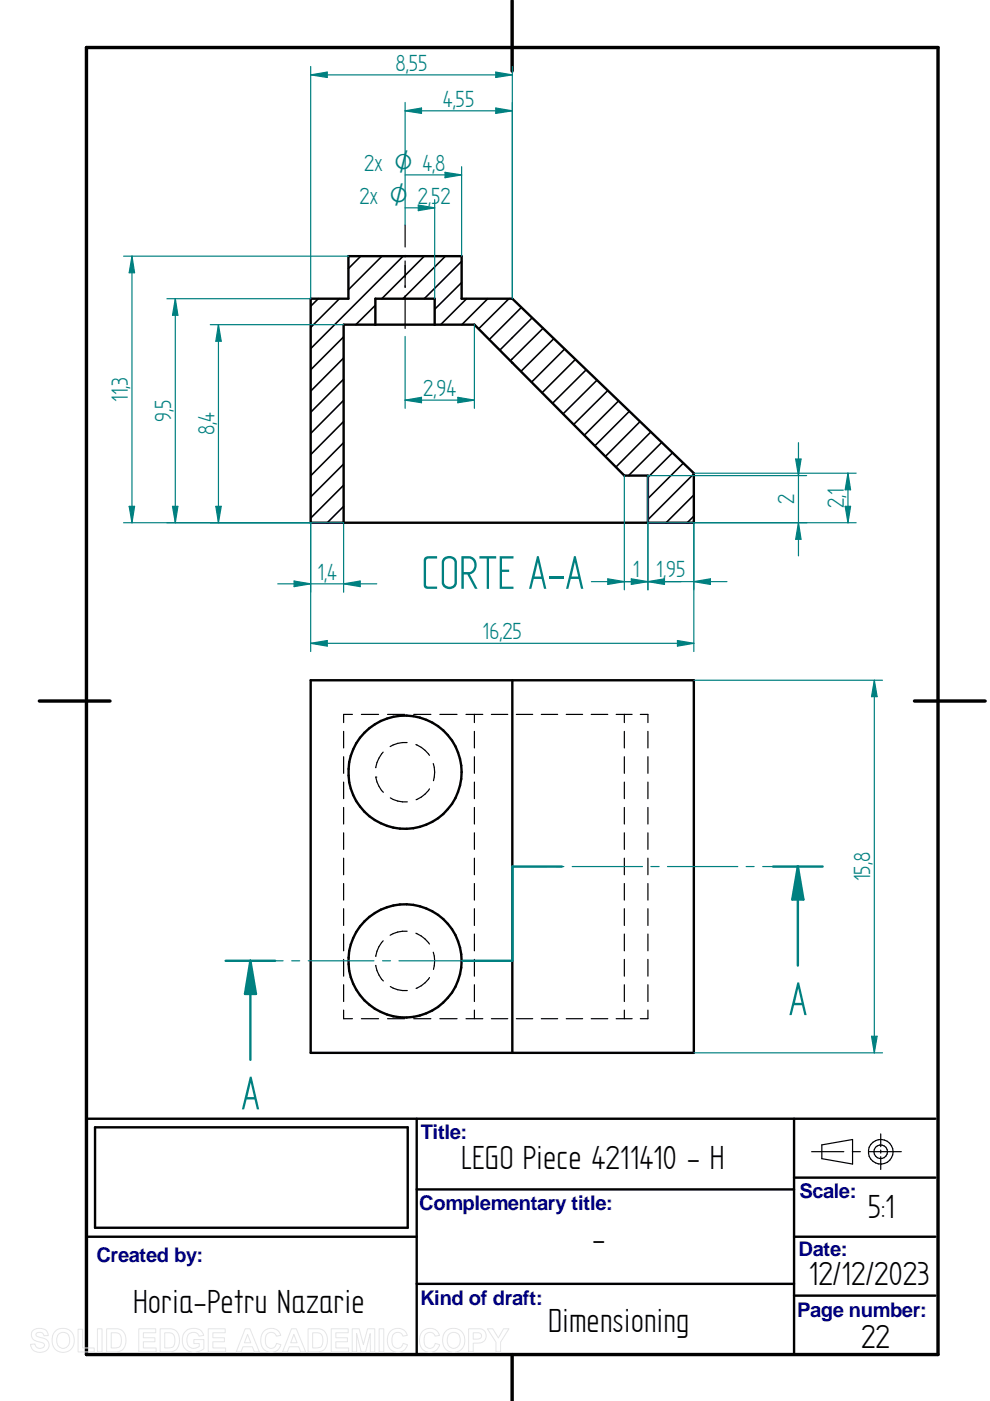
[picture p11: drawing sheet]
<svg xmlns="http://www.w3.org/2000/svg" width="210mm" height="297mm" viewBox="0 0 210 297" stroke-linecap="round" stroke-linejoin="round" font-family="sans-serif">
<path d="M18.3 10.1h180.6v277.1h-180.6zM108.6 .1v15M8.3 148.6h15M193.9 148.6h15M108.6 287.2v9.9" fill="none" stroke="#000" stroke-width=".72"/>
<g fill="none" stroke="#000" stroke-width=".51">
<path d="M65.9 144.2h81.2v79h-81.2zM108.6 144.2v79M20.2 239h66.2v21.3h-66.2zM88.3 237.2v50M168.4 237.2v50M198.3 237.2h-180v50M88.3 252.2h80.1M168.4 249.7h29.9M18.3 262.2h70M88.3 272.2h80.1M168.4 262.2h29.9M168.4 274.7h29.9"/>
<circle cx="85.9" cy="163.7" r="12"/>
<circle cx="85.9" cy="203.7" r="12"/>
</g>
<g fill="none" stroke="#000" stroke-width=".25">
<path d="M72.9 155.1v3.5M74.7 151.5h-1.8v1.7M76.6 151.5h3.7M81.2 159.5a6.4 6.4 0 0 0-1.5 3.3M82.2 151.5h3.6M86.3 157.4a6 6 0 0 0-3.6 .9M87.7 151.5h3.7M88.2 157.9a6.3 6.3 0 0 1 2.9 2.2M93.3 151.5h3.6M98.8 151.5h3.6M100.6 151.5v1.7M100.6 155.1v3.5"/>
<path d="M104.2 151.5h3.5M109.5 151.5h3.4M114.8 151.5h3.4M120.1 151.5h3.4M125.3 151.5h3.6M130.6 151.5h3.4M132.4 151.5v1.7M132.4 155.1v3.5M135.8 151.5h1.6v1.7M137.4 155.1v3.5M72.9 160.4v3.6M72.9 165.8v3.5"/>
<path d="M72.9 171.2v3.5M72.9 176.6v3.5M79.7 164.8h.1M79.7 164.8a6.1 6.1 0 0 0 1.6 3.2M82.8 169.2a5.8 5.8 0 0 0 3.6 .8M91.1 167.3a5.9 5.9 0 0 1-2.9 2.2M91.9 161.9a6.2 6.2 0 0 1 0 3.6M100.6 160.4v3.6M100.6 165.8v3.5M100.6 171.2v3.5M100.6 176.6v3.5M132.4 160.4v3.6"/>
<path d="M132.4 165.8v3.5M132.4 171.2v3.5M132.4 176.6v3.5M137.4 160.4v3.6M137.4 165.8v3.5M137.4 171.2v3.5M137.4 176.6v3.5M72.9 181.9v3.6M72.9 187.3v3.5M72.9 192.7v3.5M72.9 198v3.6M81.2 199.5a6 6 0 0 0-1.5 3.3"/>
<path d="M86.3 197.4a6 6 0 0 0-3.6 .9M88.2 197.9a6.3 6.3 0 0 1 2.9 2.3M100.6 181.9v3.6M100.6 187.3v3.5M100.6 192.7v3.5M100.6 198v3.6M132.4 181.9v3.6M132.4 187.3v3.5M132.4 192.7v3.5M132.4 198v3.6M137.4 181.9v3.6M137.4 187.3v3.5"/>
<path d="M137.4 192.7v3.5M137.4 198v3.6M72.9 203.4v3.6M72.9 208.8v3.5M72.9 214.2v1.8h1.8M76.6 216h3.7M79.7 204.7a5.8 5.8 0 0 0 1.6 3.3M82.2 216h3.6M82.8 209.2a5.8 5.8 0 0 0 3.6 .8M87.7 216h3.7M91.1 207.3a5.9 5.9 0 0 1-2.9 2.2M91.9 201.9a6.2 6.2 0 0 1 0 3.6"/>
<path d="M93.3 216h3.6M98.8 216h3.6M100.6 203.4v3.6M100.6 208.8v3.5M100.6 214.2v1.8M104.2 216h3.5M109.5 216h3.4M114.8 216h3.4M120.1 216h3.4M125.3 216h3.6M130.6 216h3.4M132.4 203.4v3.6"/>
<path d="M132.4 208.8v3.5M132.4 214.2v1.8M137.4 203.4v3.6M137.4 208.8v3.5M137.4 214.2v1.8h-1.6M172.1 244.2h6.8M174.2 242.7l6.6-1.1v5.2l-6.6-1.1zM180.7 244.2h1.7M184.2 244.2h6.9M186.7 240.4v2.7M186.7 243.8v.7M186.7 245.2v2.7"/>
<circle cx="186.7" cy="244.2" r="1.44"/>
<circle cx="186.7" cy="244.2" r="2.61"/>
</g>
<g fill="none" stroke="#008080" stroke-width=".25">
<path d="M108.6 183.7h7.4M117.9 183.7h1.6M121.3 183.7h14.9M138 183.7h1.7M141.5 183.7h14.9M158.2 183.7h1.7M161.7 183.7h7.5M53.1 203.7h6.9M61.8 203.7h1.7M65.4 203.7h13.9M81.1 203.7h1.7M84.6 203.7h14"/>
<path d="M100.3 203.7h1.8M103.8 203.7h4.8"/>
</g>
<path d="M119.1 183.7h-10.5v20h-10.5M163.9 183.7h5.3M58.3 203.7h-5.2v21" fill="none" stroke="#008080" stroke-width=".51"/>
<path d="M53.1 203.7l1.2 7h-2.4z" fill="#008080"/>
<path d="M169.2 183.7v21M53.1 203.7l1.2 7h-2.4z" fill="none" stroke="#008080" stroke-width=".51"/>
<path d="M169.2 183.7l1.1 7h-2.3z" fill="#008080"/>
<path d="M169.2 183.7l1.1 7h-2.3zM169.2 183.7h5.2M47.8 203.7h5.3" fill="none" stroke="#008080" stroke-width=".51"/>
<g fill="none" stroke="#000" stroke-width=".34">
<path d="M76.5 54.3l-2.6 2.6M81 54.3l-7.1 7.1M85.5 54.3l-19.6 19.6M90 54.3l-9.1 9M94.4 54.3l-9 9M97.9 55.4l-7.9 7.9M97.9 59.9l-5.7 5.7M67.5 63.3l-1.6 1.6M72 63.3l-6.1 6.1M72.9 71.4l-7 7M72.9 75.9l-7 7M79.6 64.7l-4.2 4.1"/>
<path d="M98.9 63.3l-5.5 5.5M103.4 63.3l-5.5 5.5M107.9 63.3l-6.4 6.4M110.5 65.2l-6.8 6.8M112.8 67.4l-6.8 6.9M115.1 69.6l-6.9 6.9M117.4 71.8l-7 6.9M119.7 74l-7 7M122 76.2l-7.1 7.1M124.3 78.4l-7.2 7.1M72.9 93.9l-7 7M72.9 98.4l-7 7"/>
<path d="M72.9 80.4l-7 7M72.9 84.9l-7 7M72.9 89.4l-7 7M126.6 80.6l-7.2 7.2M128.9 82.8l-7.3 7.2M131.1 85l-7.2 7.3M133.4 87.2l-7.3 7.3M135.7 89.4l-7.3 7.4M138 91.6l-7.4 7.4M140.3 93.8l-7 7M142.6 96l-5.2 5.2M144.9 98.2l-7.5 7.5"/>
<path d="M72.9 107.4l-3.5 3.4M72.9 102.9l-7 7M147.1 100.5l-9.7 9.7M147.1 104.9l-5.9 5.9M147.1 109.4l-1.4 1.4"/>
</g>
<path d="M73.9 54.3h24v9h10.7l38.5 37v10.5h-81.2v-47.5h8zM92.2 68.8v-5.5h-12.6v5.5M137.4 110.8v-10h-5l-31.8-32h-27.7v42" fill="none" stroke="#000" stroke-width=".51"/>
<path d="M85.9 47.7v4.7M85.9 54.1v.4M85.9 55.3v5.7M85.9 62.7v6.9" fill="none" stroke="#000" stroke-width=".25"/>
<path d="M26.2 54.3h47.7M26.2 110.8h39.7M27.4 107.4h1.1l-.5 3.4z" fill="none" stroke="#008080" stroke-width=".25"/>
<path d="M27.4 107.4h1.1l-.5 3.4z" fill="#008080"/>
<path d="M28 54.3l.5 3.5h-1.1z" fill="none" stroke="#008080" stroke-width=".25"/>
<path d="M28 54.3l.5 3.5h-1.1z" fill="#008080"/>
<path d="M28 54.3v56.5M35.4 63.3h30.5M37.2 63.3l.5 3.5h-1.1zM35.4 110.8h30.5" fill="none" stroke="#008080" stroke-width=".25"/>
<path d="M37.2 63.3l.5 3.5h-1.1z" fill="#008080"/>
<path d="M36.6 107.4h1.1l-.5 3.4z" fill="none" stroke="#008080" stroke-width=".25"/>
<path d="M36.6 107.4h1.1l-.5 3.4z" fill="#008080"/>
<path d="M37.2 63.3v47.5M44.6 68.8h28.3M44.6 110.8h28.3M45.8 107.4h1.1l-.6 3.4z" fill="none" stroke="#008080" stroke-width=".25"/>
<path d="M45.8 107.4h1.1l-.6 3.4z" fill="#008080"/>
<path d="M46.3 68.8l.6 3.5h-1.1z" fill="none" stroke="#008080" stroke-width=".25"/>
<path d="M46.3 68.8l.6 3.5h-1.1z" fill="#008080"/>
<path d="M46.3 68.8v42M147.1 110.8h34.4M147.1 100.3h34.4M179.2 107.4h1.1l-.5 3.4z" fill="none" stroke="#008080" stroke-width=".25"/>
<path d="M179.2 107.4h1.1l-.5 3.4z" fill="#008080"/>
<path d="M179.8 100.3l.5 3.5h-1.1z" fill="none" stroke="#008080" stroke-width=".25"/>
<path d="M179.8 100.3l.5 3.5h-1.1z" fill="#008080"/>
<path d="M168.7 97.3h1.1l-.5 3.5zM137.4 100.8h33.6M137.4 110.8h33.6M179.8 100.3v10.5" fill="none" stroke="#008080" stroke-width=".25"/>
<path d="M168.7 97.3h1.1l-.5 3.5z" fill="#008080"/>
<path d="M169.3 110.8l.5 3.5h-1.1z" fill="none" stroke="#008080" stroke-width=".25"/>
<path d="M169.3 110.8l.5 3.5h-1.1z" fill="#008080"/>
<path d="M169.3 93.9v24M132.4 100.8v24.3M137.4 100.8v24.3M128.9 122.7l3.5 .6-3.5 .6z" fill="none" stroke="#008080" stroke-width=".25"/>
<path d="M128.9 122.7l3.5 .6-3.5 .6z" fill="#008080"/>
<path d="M137.4 123.3l3.5-.6v1.2z" fill="none" stroke="#008080" stroke-width=".25"/>
<path d="M137.4 123.3l3.5-.6v1.2z" fill="#008080"/>
<path d="M65.9 15.9l3.5-.6v1.1zM65.9 14.1v49.2M108.6 14.1v49.2M125.4 123.3h19" fill="none" stroke="#008080" stroke-width=".25"/>
<path d="M65.9 15.9l3.5-.6v1.1z" fill="#008080"/>
<path d="M105.1 15.3l3.5 .6-3.5 .5z" fill="none" stroke="#008080" stroke-width=".25"/>
<path d="M105.1 15.3l3.5 .6-3.5 .5z" fill="#008080"/>
<path d="M65.9 15.9h42.7M94.4 36.5l3.5 .6-3.5 .6zM97.9 35.3v19" fill="none" stroke="#008080" stroke-width=".25"/>
<path d="M94.4 36.5l3.5 .6-3.5 .6z" fill="#008080"/>
<path d="M85.9 37.1h12M65.9 110.8v27.3M147.1 110.8v27.3M65.9 136.4l3.5-.6v1.2z" fill="none" stroke="#008080" stroke-width=".25"/>
<path d="M65.9 136.4l3.5-.6v1.2z" fill="#008080"/>
<path d="M143.6 135.8l3.5 .6-3.5 .6z" fill="none" stroke="#008080" stroke-width=".25"/>
<path d="M143.6 135.8l3.5 .6-3.5 .6z" fill="#008080"/>
<path d="M88.7 43.5l3.5 .6-3.5 .6zM92.2 42.3v21M65.9 136.4h81.2" fill="none" stroke="#008080" stroke-width=".25"/>
<path d="M88.7 43.5l3.5 .6-3.5 .6z" fill="#008080"/>
<path d="M85.9 44.1h6.3M147.1 144.2h40M185.4 144.2l.6 3.5h-1.2zM147.1 223.2h40" fill="none" stroke="#008080" stroke-width=".25"/>
<path d="M185.4 144.2l.6 3.5h-1.2z" fill="#008080"/>
<path d="M184.8 219.7h1.2l-.6 3.5z" fill="none" stroke="#008080" stroke-width=".25"/>
<path d="M184.8 219.7h1.2l-.6 3.5z" fill="#008080"/>
<path d="M65.9 110.8v14.8M72.9 110.8v14.8M62.4 123.2l3.5 .6-3.5 .6zM185.4 144.2v79" fill="none" stroke="#008080" stroke-width=".25"/>
<path d="M62.4 123.2l3.5 .6-3.5 .6z" fill="#008080"/>
<path d="M72.9 123.8l3.5-.6v1.2z" fill="none" stroke="#008080" stroke-width=".25"/>
<path d="M72.9 123.8l3.5-.6v1.2z" fill="#008080"/>
<path d="M137.4 110.8v14.3M147.1 110.8v14.3M58.9 123.8h21M133.9 122.7l3.5 .6-3.5 .6z" fill="none" stroke="#008080" stroke-width=".25"/>
<path d="M133.9 122.7l3.5 .6-3.5 .6z" fill="#008080"/>
<path d="M147.1 123.3l3.5-.6v1.2z" fill="none" stroke="#008080" stroke-width=".25"/>
<path d="M147.1 123.3l3.5-.6v1.2z" fill="#008080"/>
<path d="M85.9 23.5l3.5-.6v1.1zM85.9 21.7v26M108.6 21.7v41.6M130.4 123.3h23.7" fill="none" stroke="#008080" stroke-width=".25"/>
<path d="M85.9 23.5l3.5-.6v1.1z" fill="#008080"/>
<path d="M105.1 22.9l3.5 .6-3.5 .5z" fill="none" stroke="#008080" stroke-width=".25"/>
<path d="M105.1 22.9l3.5 .6-3.5 .5z" fill="#008080"/>
<path d="M85.9 23.5h22.7M85.9 71.3v15.3M100.6 68.8v17.8M85.9 84.8l3.5-.6v1.2z" fill="none" stroke="#008080" stroke-width=".25"/>
<path d="M85.9 84.8l3.5-.6v1.2z" fill="#008080"/>
<path d="M97.1 84.2l3.5 .6-3.5 .6z" fill="none" stroke="#008080" stroke-width=".25"/>
<path d="M97.1 84.2l3.5 .6-3.5 .6z" fill="#008080"/>
<path d="M85.9 84.8h14.7" fill="none" stroke="#008080" stroke-width=".25"/>
<g fill="none" stroke="#e6e6e6" stroke-width=".21">
<path d="M7 282.1a2.33 2.33 0 0 1 2.9 .2l.3 .9h-.9a.91 .91 0 0 0-.7-.7 .91 .91 0 0 0-1 .5l.1 .3 .5 .2a2.12 2.12 0 0 1 2.2 1.4 1.76 1.76 0 0 1-2.4 1.8l-.7-.2-.6-.7-.2-.8 .9-.1a1.05 1.05 0 0 0 .9 1 1.05 1.05 0 0 0 1.1-.7 1.7 1.7 0 0 0-1.6-.8 1.39 1.39 0 0 1-.8-2.3zM11.7 282.3a2.47 2.47 0 0 1 3.1-.2 2.47 2.47 0 0 1 .8 3 2.4 2.4 0 0 1-3 1.5 2.4 2.4 0 0 1-1.5-3.1zM12.4 282.9a1.39 1.39 0 0 1 1.7-.3 1.39 1.39 0 0 1 .7 1.5 1.41 1.41 0 0 1-1.4 1.8 1.41 1.41 0 0 1-1.4-1.8l.1-.7zM16.6 281.8h.9v4h2.5v.8h-3.4zM20.7 281.7h.9v4.9h-.9zM20.7 286.6h.1M22.6 281.7h1.8a2.2 2.2 0 0 1 2.3 2.8 2.05 2.05 0 0 1-2.3 2.1h-1.8zM23.6 282.6a1.8 1.8 0 0 1 1.9 .5 2.03 2.03 0 0 1-.4 2.6l-1.5 .1zM29.4 281.7h3.6v.9h-2.6v1h2.5v.9h-2.5v1.3h2.7v.8h-3.7zM34 281.7h1.7a2.2 2.2 0 0 1 2.3 2.8 2.05 2.05 0 0 1-2.2 2.1h-1.8zM34.9 282.6a1.8 1.8 0 0 1 2 .5 2.03 2.03 0 0 1-.5 2.6l-1.5 .1zM39.3 282.3a2.56 2.56 0 0 1 3.6 .2l.3 .6-1 .2a1.36 1.36 0 0 0-1.6-.7 1.36 1.36 0 0 0-1 1.5 1.55 1.55 0 0 0 .8 1.6 1.55 1.55 0 0 0 1.8-.2v-.6h-1.1v-.9h2.1v2a2.7 2.7 0 0 1-4.5-1.2 2.79 2.79 0 0 1 .6-2.5z"/>
<path d="M44.2 281.7h3.6v.9h-2.7v1h2.5v.9h-2.5v1.3h2.7v.8h-3.6zM52 281.7h1l2 4.9h-1.1l-.4-1.1h-2l-.4 1.1h-1zM52.5 282.9l.7 1.8h-1.4zM55.9 282.3a2.15 2.15 0 0 1 3.6 .8l-.9 .2a1.24 1.24 0 0 0-1.6-.7 1.24 1.24 0 0 0-.7 1.5 1.25 1.25 0 0 0 .5 1.6 1.25 1.25 0 0 0 1.6-.3l.2-.6 1 .3a2.19 2.19 0 0 1-2.6 1.6 2.19 2.19 0 0 1-1.7-2.5l.1-.9zM61.8 281.7h1l2 4.9h-1l-.5-1.1h-2l-.4 1.1h-1zM62.3 282.9l.7 1.8h-1.4zM65.3 281.7h1.8a2.2 2.2 0 0 1 2.3 2.8 2.05 2.05 0 0 1-2.3 2.1h-1.8zM66.3 282.6a1.8 1.8 0 0 1 1.9 .5 2.03 2.03 0 0 1-.4 2.6l-1.5 .1zM70.2 281.7h3.6v.9h-2.6v1h2.5v.9h-2.5v1.3h2.7v.8h-3.7zM74.7 281.7h1.5l.8 3.4 .9-3.4h1.6v4.9h-1v-3.9l-1 3.9h-.9l-1-3.9v3.9h-.9zM80.4 281.7h1v4.9h-1zM80.4 286.6h.1"/>
<path d="M82.7 282.3a2.15 2.15 0 0 1 3.7 .8l-1 .2a1.24 1.24 0 0 0-1.6-.7 1.24 1.24 0 0 0-.7 1.5 1.25 1.25 0 0 0 .5 1.6 1.25 1.25 0 0 0 1.6-.3l.3-.6 .9 .3a2.19 2.19 0 0 1-2.6 1.6 2.19 2.19 0 0 1-1.7-2.5l.1-.9zM89.5 282.3a2.15 2.15 0 0 1 3.7 .8l-1 .2a1.24 1.24 0 0 0-1.5-.7 1.24 1.24 0 0 0-.8 1.5 1.25 1.25 0 0 0 .5 1.6 1.25 1.25 0 0 0 1.6-.3l.3-.6 .9 .3a2.19 2.19 0 0 1-2.5 1.6 2.19 2.19 0 0 1-1.8-2.5l.1-.9zM94.5 282.3a2.47 2.47 0 0 1 3.1-.2 2.47 2.47 0 0 1 .8 3 2.4 2.4 0 0 1-3 1.5 2.4 2.4 0 0 1-1.5-3.1zM95.2 282.9a1.39 1.39 0 0 1 1.7-.3 1.39 1.39 0 0 1 .7 1.5 1.41 1.41 0 0 1-1.4 1.8 1.41 1.41 0 0 1-1.4-1.8l.1-.7zM99.4 281.7h1.5a1.58 1.58 0 0 1 2 .8 1.58 1.58 0 0 1-.6 2.1l-.8 .1-1.2 .1v1.8h-.9zM100.3 282.6h.5a.87 .87 0 0 1 1.3 .8l-.5 .4-1.3 .1zM103.3 281.7h1.2l1.2 2 1.1-2h1.1l-1.8 2.9v2h-.9v-2z"/>
</g>
<g font-size="11.3" fill="#008080">
<text x="89.3" y="124.8">CORTE A-A</text>
<text x="167.3" y="215.2">A</text>
<text x="51.2" y="235.2">A</text>
</g>
<g font-size="8">
<text x="97.8" y="247.9">LEGO Piece 4211410 - H</text>
<text x="184" y="258.1">5:1</text>
<text x="125.5" y="265">-</text>
<text x="171.5" y="272.5">12/12/2023</text>
<text x="28.2" y="278.5">Horia-Petru Nazarie</text>
<text x="116.2" y="282.3">Dimensioning</text>
<text x="182.6" y="285.9">22</text>
</g>
<g font-size="5.6" fill="#008080">
<text x="83.8" y="15">8,55</text>
<text x="93.9" y="22.6">4,55</text>
<text x="77.2" y="36.2">2x O</text>
<text x="89.6" y="36.2">4,8</text>
<text x="76.2" y="43.2">2x O</text>
<text x="88.6" y="43.2">2,52</text>
<text x="89.7" y="83.9">2,94</text>
<text x="27.1" y="85.3" transform="rotate(-90 27.1 85.3)">11,3</text>
<text x="36.3" y="89.5" transform="rotate(-90 36.3 89.5)">9,5</text>
<text x="45.5" y="92.3" transform="rotate(-90 45.5 92.3)">8,4</text>
<text x="168.4" y="106.9" transform="rotate(-90 168.4 106.9)">2</text>
<text x="178.9" y="107.7" transform="rotate(-90 178.9 107.7)">2,1</text>
<text x="67.3" y="122.9">1,4</text>
<text x="134.2" y="122.4">1</text>
<text x="139.1" y="122.4">1,95</text>
<text x="102.3" y="135.5">16,25</text>
<text x="184.5" y="186.9" transform="rotate(-90 184.5 186.9)">15,8</text>
</g>
<g font-size="4.3" fill="#000080">
<text x="89.2" y="241.5">Title:</text>
<text x="88.9" y="256.6">Complementary title:</text>
<text x="169.5" y="254">Scale:</text>
<text x="20.4" y="267.6">Created by:</text>
<text x="169.3" y="266.2">Date:</text>
<text x="89.1" y="276.6">Kind of draft:</text>
<text x="169" y="279.2">Page number:</text>
</g>
</svg>
